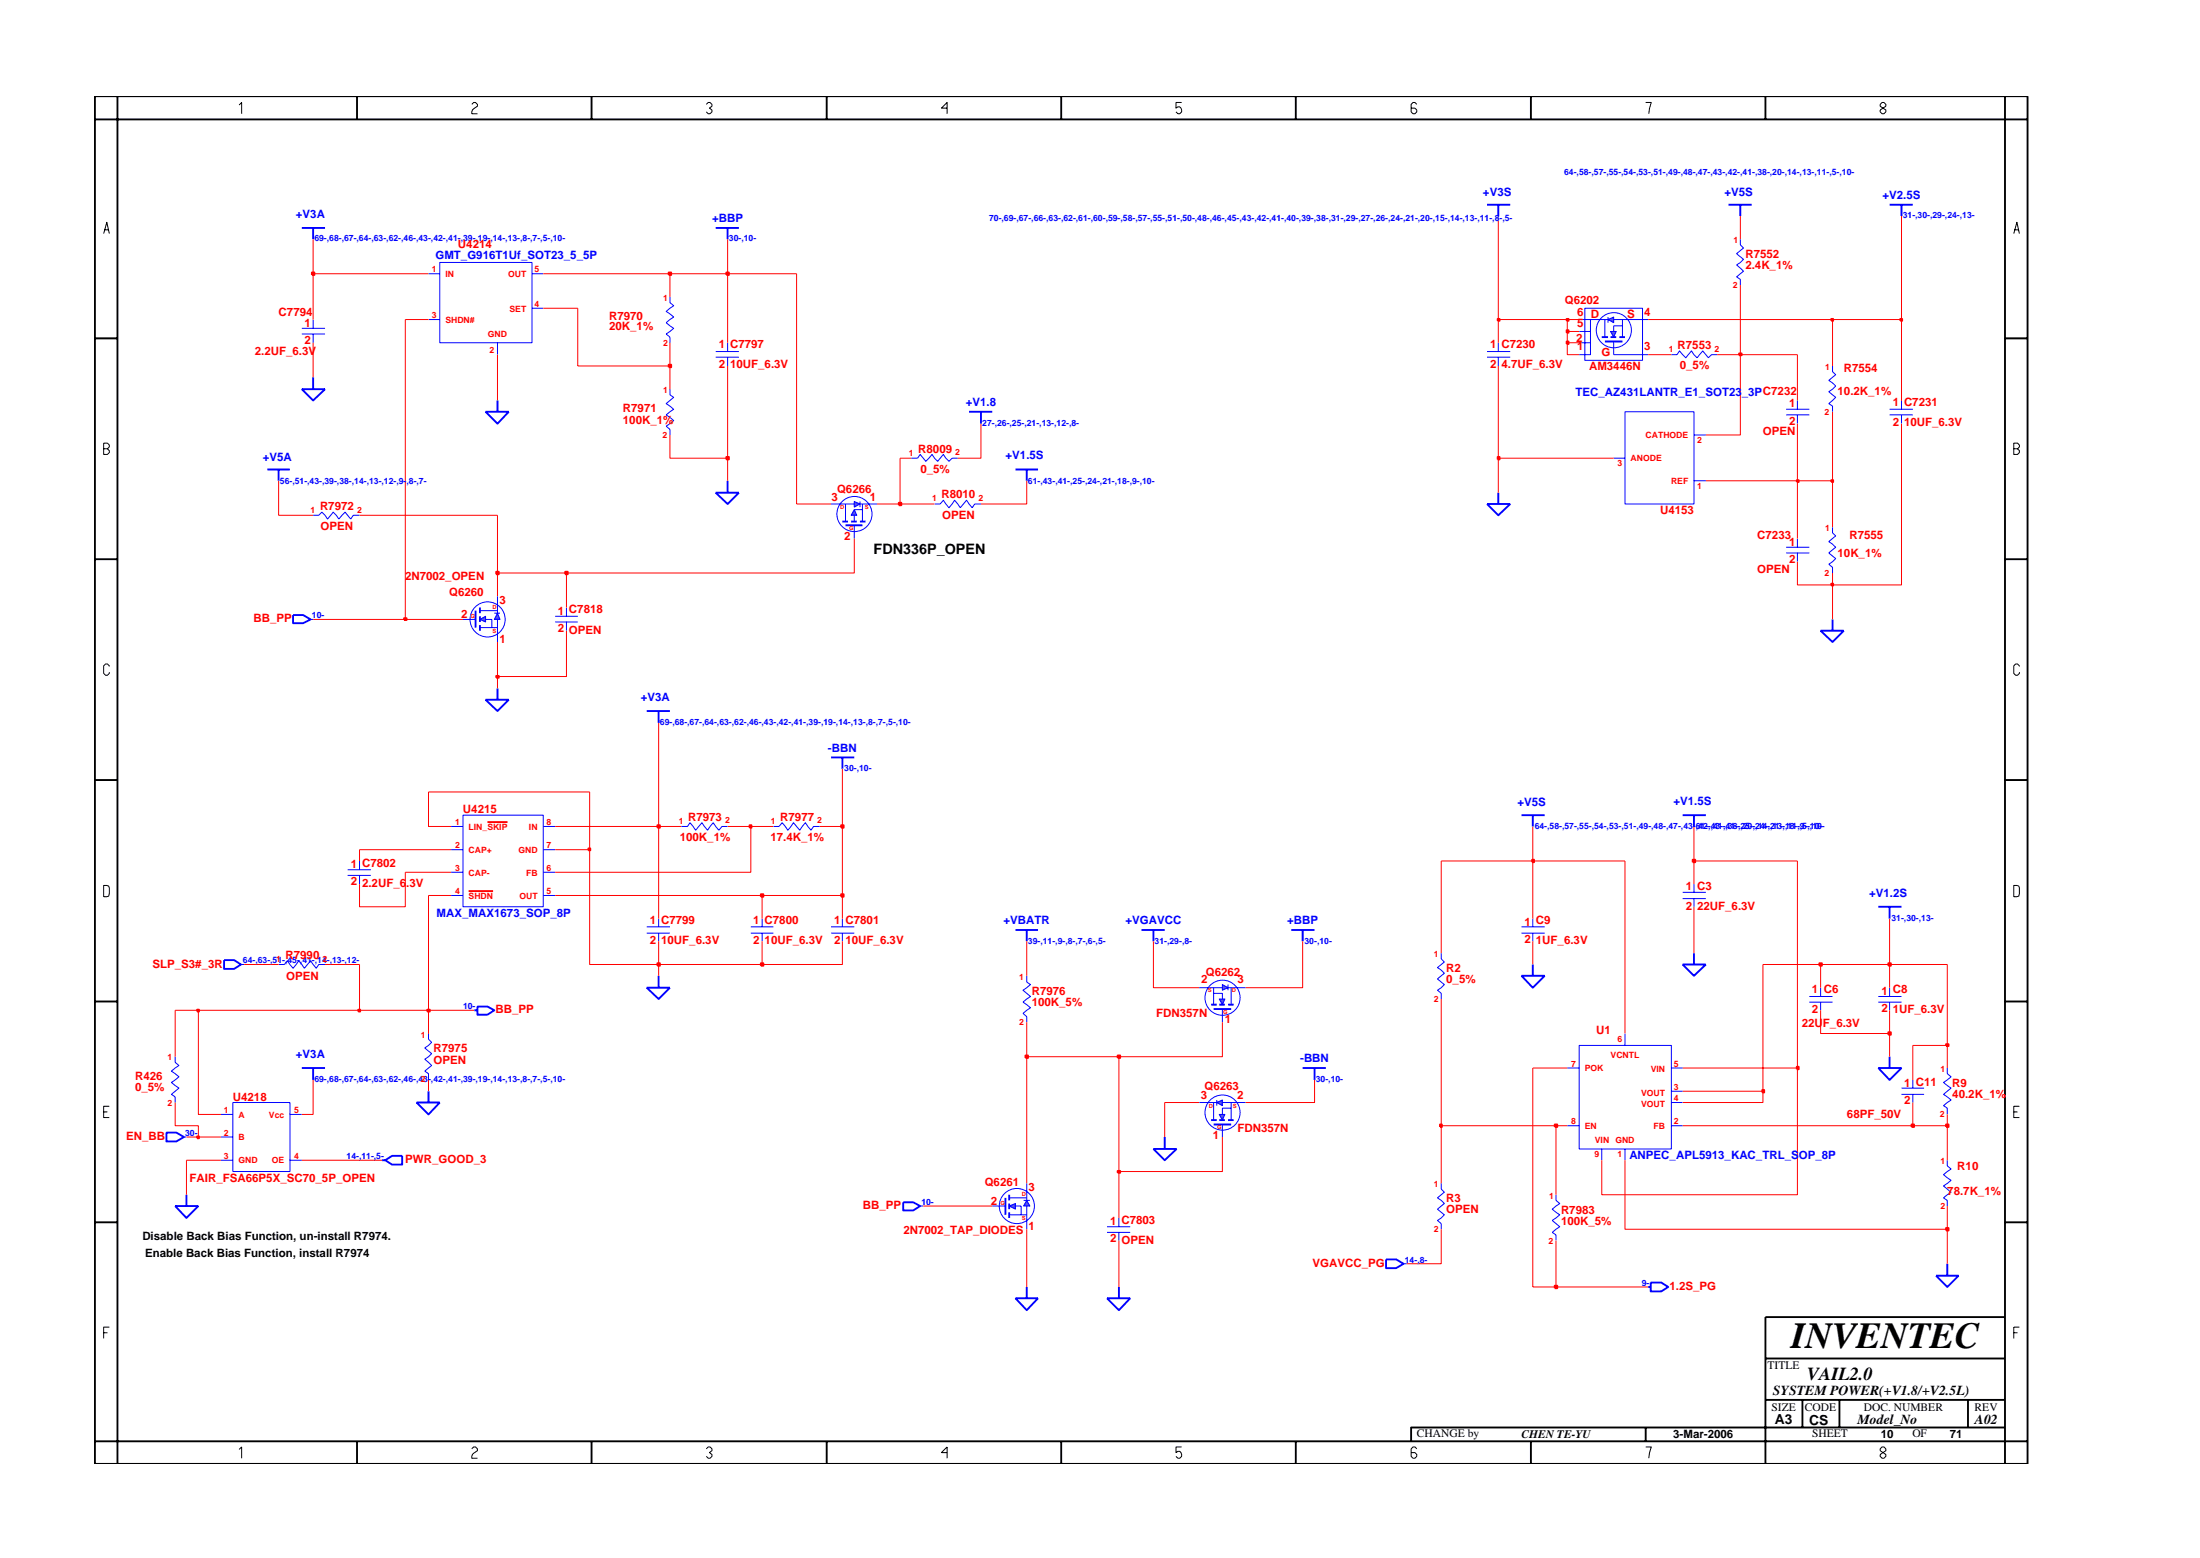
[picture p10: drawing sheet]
<svg xmlns="http://www.w3.org/2000/svg" width="297mm" height="210mm" viewBox="0 0 297 210" stroke-linecap="round" stroke-linejoin="round" font-family="sans-serif">
<path d="M114.2 70.9h2.2M200.8 68h3.1l-1.6 1.5zM202.3 66.5v1.5M112.2 102.2h3.1M113.7 102.2v1.5M87.3 133.3h3.2l-1.6 1.5zM88.9 131.7v1.6M253.6 144.1h3.1l-1.6 1.6zM255.1 142.6v1.5M187.1 170h1.4l1 .5-1 .6h-1.4z" fill="none" stroke="#00f" stroke-width=".25"/>
<g fill="none" stroke="#00f" stroke-width=".14">
<path d="M235 32.3v.7l.4 .5-.9 .7 .9 .8-.9 .8 .9 .8-.9 .8 .5 .3v.8M255.1 55.2h3.2M255.1 56h3.2M256.7 54v1.2M256.7 56v1.2M115.3 70.9v1.8M46.9 117.4h3.2M46.9 118.1h3.2M48.5 116.2v1.2M48.5 118.1v1.2M92 111.5h.8l.4-.5 .7 1 .9-1 .7 1 .8-1 .8 1 .4-.5h.7M104.4 111.5h.8l.4-.5 .8 1 .7-1 .9 1 .7-1 .8 1 .3-.5h.9"/>
<path d="M101.4 125.1h3M101.4 125.9h3M102.9 124v1.1M102.9 125.9v1.1M112.2 125.1h3.1M112.2 125.9h3.1M113.7 124v1.1M113.7 125.9v1.1M256.7 146.8h3.1M256.7 147.7h3.1M258.3 145.7v1.1M258.3 147.7v1.1"/>
<path d="M262.9 156.6v.7l.5 .5-1 .7 1 .8-1 .7 1 .9-1 .8 .5 .3v.8M149.5 165.6h3.1M149.5 166.3h3.1M151.1 164.4v1.2M151.1 166.3v1.1M189.5 170.5h.4"/>
</g>
<path d="M115.3 67.7l.8 .3-.8 .4z" fill="#3c3cc8"/>
<path d="M115.3 67.7l.8 .3-.8 .4zM116.1 67.7v.7" fill="none" stroke="#00f" stroke-width=".14"/>
<path d="M115.3 68.8l.4 .7h-.8z" fill="#3c3cc8"/>
<g fill="none" stroke="#00f" stroke-width=".14">
<path d="M40.8 44.3h3.1M40.8 45.1h3.1M42.3 43.1v1.2M42.3 45.1v1.2M90.5 40.1v.7l.5 .5-1.1 .7 1.1 .8-1.1 .7 1.1 .8-1.1 .8 .6 .4v.8M90.5 52.5v.8l.5 .3-1.1 .9 1.1 .7-1.1 .8 1.1 .8-1.1 .7 .6 .4v.8M96.6 47.4h3.2M96.6 48.2h3.2M98.2 46.3v1.1M98.2 48.2v1.2M217.9 46.1v1.8M219.4 55.6h9.3v12.4h-9.3z"/>
<path d="M228.7 58.7h1.6M247.4 49.4v.8l.4 .4-.9 .7 .9 .8-.9 .8 .9 .7-.9 .9 .5 .3v.8M112.2 68h3.1M114.2 68v2.4M115.3 68.8l.4 .7h-.8zM115.3 68.8h1.1M115.3 69.5v.9M116.1 68h2.3M116.4 68v2.4M123 61.8h.9l.3-.5 .8 1 .8-1 .8 1 .8-1 .7 1 .5-.5h.7M126.2 68h.7l.5-.5 .7 1 .8-1 .8 1 .8-1 .8 1 .3-.5h.8M217.9 61.8h1.5"/>
<path d="M228.7 64.9h1.6M247.4 71.1v.8l.4 .4-.9 .8 .9 .8-.9 .7 .9 .8-.9 .7 .5 .5v.7M41.9 83.6h.4M32.5 130.2h.5M37.6 130.2h.8l.4-.5 .8 1 .7-1 .8 1 .8-1 .8 1 .3-.5h.9M87.3 125.1h3.2M87.3 125.9h3.2M88.9 124v1.1M88.9 125.9v1.1M194.6 128.6v.8l.4 .4-.9 .8 .9 .7-.9 .8 .9 .8-.9 .7 .5 .5v.7M205.4 125.1h3.2M205.4 125.9h3.2"/>
<path d="M207 124v1.1M207 125.9v1.1M219.4 139.5v1.6M244.3 134.5h3.1M244.3 135.2h3.1M245.8 133.3v1.2M245.8 135.2v1.1M24.8 153.4h.4M29.8 153.4h1.6M29.8 150.4h1.6M29.8 156.6h1.6M31.4 148.8h7.7v9.3h-7.7z"/>
<path d="M39.1 150.4h1.7M39.1 156.6h1.7M211.6 144.1h1.6M211.6 151.9h1.6M213.2 141.1h12.5v14h-12.5zM216.3 155.1v1.5M219.4 155.1v1.5M225.7 144.1h1.5M225.7 147.3h1.5M225.7 148.8h1.5M225.7 151.9h1.5M262.9 144.1v.8l.5 .4-1 .8 1 .7-1 .9 1 .7-1 .8 .5 .3v.9"/>
<path d="M124.2 162.8h.5M210.1 161.2v.8l.5 .4-1 .8 1 .7-1 .8 1 .9-1 .7 .5 .4v.7"/>
<circle cx="115.4" cy="69.4" r="2.37"/>
</g>
<g fill="none" stroke="#00f" stroke-width=".25">
<path d="M96.6 30.8h3.2M98.2 30.8v1.5M233.4 27.6h3.1M235 27.6v1.6M255.1 27.6h3.2M256.7 27.6v1.6M40.8 52.5h3.1l-1.6 1.5zM42.3 50.9v1.6M65.6 55.6h3.1l-1.5 1.6zM67.2 54v1.6M130.8 55.6h3.2M132.4 55.6v1.6"/>
<path d="M216.7 46.1h2.4M96.6 66.5h3.2l-1.6 1.5zM98.2 64.9v1.6M113.7 70.4h.8M114.9 70.4h.8M116.1 70.4h.8M137.1 63.4h3.1M138.6 63.4v1.5M39.6 83h1.3l1 .6-1 .5h-1.3zM87.3 96h3.2M88.9 96v1.6M245.8 85.1h3.1l-1.5 1.5z"/>
<path d="M247.4 83.6v1.5M227.2 110h3.1M228.7 110v1.5M30.3 129.6h1.3l.9 .6-.9 .6h-1.3zM64 136.3h.5M64.5 135.8h1.3l.9 .5-.9 .6h-1.3zM137.1 125.5h3.1M138.6 125.5v1.5M154.1 125.5h3.2M155.7 125.5v1.5M174.4 125.5h3.1M175.9 125.5v1.5"/>
<path d="M205.4 131.7h3.2l-1.6 1.6zM207 130.2v1.5M227.2 130.2h3.1l-1.6 1.5zM228.7 128.6v1.6M253.6 122.4h3.1M255.1 122.4v1.6M22.5 152.9h1.3l1 .5-1 .6h-1.3zM56.2 148.8h3.2l-1.5 1.6zM57.9 147.3v1.5M121.9 162.2h1.4l.9 .6-.9 .6h-1.4zM149.5 175.2h3.1l-1.5 1.6zM151.1 173.7v1.5"/>
<path d="M261.4 172.2h3l-1.5 1.5zM262.9 170.5v1.7"/>
</g>
<path d="M217.1 43.1l.8-.3v.7z" fill="#3c3cc8"/>
<path d="M217.1 43.1l.8-.3v.7zM217.1 42.8v.7" fill="none" stroke="#00f" stroke-width=".14"/>
<path d="M217.5 44.7h.7l-.3 .8z" fill="#3c3cc8"/>
<g fill="none" stroke="#00f" stroke-width=".14">
<path d="M213.2 43.1h3.9M213.2 46.3h1.5M213.2 44.7h1.5M214 41.6h7.8v7h-7.8zM214.7 43.1v4.8h-1.5M216.7 43.1v2.4M217.5 44.7h.7l-.3 .8zM217.9 43.1h4.6M217.9 47.9h4.6M219.1 43.1v2.4M219.1 44h-1.2v.7M241.2 73.9h3.1"/>
<path d="M241.2 74.6h3.1M242.7 72.7v1.2M242.7 74.6v1.2M165 136.2v1.8"/>
<circle cx="217.9" cy="44.6" r="2.37"/>
</g>
<path d="M200.8 27.6h3.1M202.3 27.6v1.6M216.3 45.5h.8M217.5 45.5h.7M218.6 45.5h.8M163.9 136.2h2.3" fill="none" stroke="#00f" stroke-width=".25"/>
<path d="M165 132.9l.8 .4-.8 .3z" fill="#3c3cc8"/>
<path d="M165 132.9l.8 .4-.8 .3zM165.8 132.9v.7" fill="none" stroke="#00f" stroke-width=".14"/>
<path d="M164.6 134.8h.8l-.4 .8z" fill="#3c3cc8"/>
<g fill="none" stroke="#00f" stroke-width=".14">
<path d="M57.9 36.9h1.5M59.4 35.4h12.4v10.9h-12.4zM71.8 36.9h1.5M57.9 43.1h1.5M67.2 46.3v1.6M71.8 41.6h1.5M200.8 47.4h3.1M200.8 48.2h3.1M202.3 46.3v1.1M202.3 48.2v1.2M75 83.2h3M75 83.9h3"/>
<path d="M76.5 82v1.2M76.5 83.9v1.2M60.9 111.5h1.6M60.9 114.7h1.6M60.9 117.7h1.6M62.5 110h10.8v12.4h-10.8zM73.3 111.5h1.7M73.3 114.7h1.7M73.3 117.7h1.7M228.7 119.3v1.1M57.9 139.5v.7l.4 .5-1 .7 1 .8-1 .7 1 .9-1 .8 .6 .3v.8M60.9 120.8h1.6"/>
<path d="M73.3 120.8h1.7M138.6 131.7v.8l.5 .4-1 .7 1 .9-1 .7 1 .8-1 .8 .5 .4v.8M161.9 133.3h3.1M163.9 133.3v2.3M163.9 134.1h1.1v.7M164.6 134.8h.8l-.4 .8zM165.8 133.3h2.4M166.2 133.3v2.3M227.2 120.4h3.1M227.2 121.3h3.1M228.7 121.3v1.1M194.6 159.7v.8l.4 .4-.9 .8 .9 .7-.9 .8 .9 .7-.9 .8 .5 .4v.8"/>
<path d="M134 162.8h1.7"/>
<circle cx="165.1" cy="134.6" r="2.37"/>
</g>
<g fill="none" stroke="#00f" stroke-width=".25">
<path d="M65.6 94.4h3.1l-1.5 1.6zM67.2 92.9v1.5M205.4 110h3.2M207 110v1.5M163.5 135.6h.8M164.6 135.6h.8M165.8 135.6h.8M51.6 156.6h.4M52 156.6l.9-.6h1.4v1.2h-1.4zM155.7 155.1h3.2l-1.6 1.5zM157.3 153.4v1.7M175.9 144.1h3.1"/>
<path d="M177.5 144.1v1.6M135.7 161.7v2.2M137.1 175.2h3.1l-1.6 1.6zM138.6 173.7v1.5M222.5 173.7h.4M222.9 173.1h1.4l.9 .6-.9 .6h-1.4z"/>
</g>
<path d="M65.8 110.9h2.7M63.3 120.3h3.3" fill="none" stroke="#f00" stroke-width=".25"/>
<path d="M138.6 162l.5 .8h-.9z" fill="#3c3cc8"/>
<path d="M138.2 162h.9M138.6 162l.5 .8h-.9z" fill="none" stroke="#00f" stroke-width=".14"/>
<path d="M136.3 162.8l.8-.4v.8z" fill="#3c3cc8"/>
<g fill="none" stroke="#00f" stroke-width=".14">
<path d="M253.6 134.5h3.1M253.6 135.2h3.1M255.1 133.3v1.2M255.1 135.2v1.1M138.6 159.7v2.3M165 151.8v1.6M136.3 162.8l.8-.4v.8zM136.3 163.9h2.3M136.3 161.7h2.3M137.1 162.8h.8v1.1M138.6 162.8v3.1"/>
<circle cx="137.3" cy="162.8" r="2.37"/>
</g>
<path d="M36.1 63.4h3M37.6 63.4v1.5M40.8 144.1h3.1M42.3 144.1v1.6M163.9 151.8h2.3M136.3 161.2v.8M136.3 162.4v.8M136.3 163.6v.8" fill="none" stroke="#00f" stroke-width=".25"/>
<path d="M164.3 148.8l.7-.4v.8z" fill="#3c3cc8"/>
<path d="M164.3 148.8l.7-.4v.8zM164.3 148.4v.8" fill="none" stroke="#00f" stroke-width=".14"/>
<path d="M164.6 150.4h.8l-.4 .8z" fill="#3c3cc8"/>
<g fill="none" stroke="#00f" stroke-width=".14">
<path d="M225.7 47.9h.7l.4-.5 .8 .9 .8-.9 .7 .9 .8-.9 .8 .9 .4-.4h.7M42.3 69.5h.7l.5-.4 .7 .9 .8-.9 .7 .9 .9-.9 .8 .9 .3-.5h.8M62.5 83.6h1.7M23.7 142.6v.8l.5 .4-1.1 .8 1.1 .7-1.1 .8 1.1 .7-1.1 .9 .6 .3v.8M161.9 148.8h2.4M163.9 148.8v2.4M164.6 150.4h.8l-.4 .8zM165 148.8h3.2M166.2 148.8v2.4M166.2 149.5h-1.2v.9"/>
<circle cx="165.1" cy="150.1" r="2.37"/>
</g>
<path d="M64.2 82.4v2.3M163.5 151.2h.8M164.6 151.2h.8M165.8 151.2h.8M23.7 162.8h3.1l-1.6 1.6zM25.2 161.2v1.6" fill="none" stroke="#00f" stroke-width=".25"/>
<path d="M67.2 82.7l.3 .9h-.8z" fill="#3c3cc8"/>
<path d="M66.7 82.7h.8M67.2 82.7l.3 .9h-.8z" fill="none" stroke="#00f" stroke-width=".14"/>
<path d="M64.8 83.6l.8-.4v.7z" fill="#3c3cc8"/>
<g fill="none" stroke="#00f" stroke-width=".14">
<path d="M241.2 55.2h3.1M241.2 56h3.1M242.7 54v1.2M242.7 56v1.2M64.8 83.6l.8-.4v.7zM64.8 84.7h2.4M64.8 82.4h2.4M65.6 83.6h.8v1.1M67.2 80.5v2.2M67.2 83.6v3"/>
<circle cx="65.8" cy="83.6" r="2.37"/>
</g>
<path d="M40.8 30.8h3.1M42.3 30.8v1.5M64.8 82v.7M64.8 83.2v.7M64.8 84.4v.7" fill="none" stroke="#00f" stroke-width=".25"/>
<path d="M207 144.1v29.6h3.1M138.6 165.9v7.8M151.1 167.4v6.3" fill="none" stroke="#f00" stroke-width=".14"/>
<path d="M209.9 173.5h.4v.3h-.4z" fill="#8e2323"/>
<path d="M209.9 173.5h.4v.3h-.4z" fill="none" stroke="#f00" stroke-width=".25"/>
<path d="M219.4 156.6v9.3h43.5v4.6M194.6 165.9v4.6h-4.7M210.1 167.4v6.3h12.4" fill="none" stroke="#f00" stroke-width=".14"/>
<path d="M262.7 165.7h.4v.4h-.4z" fill="#8e2323"/>
<path d="M262.7 165.7h.4v.4h-.4z" fill="none" stroke="#f00" stroke-width=".25"/>
<path d="M25.2 156.6v4.6M138.6 142.6v17.1M151.1 158.1v6.3M194.6 151.9v7.8M210.1 151.9v9.3M242.7 144.1v17.1h-26.4v-4.6M124.7 162.8h9.3M262.9 162.8v3.1" fill="none" stroke="#f00" stroke-width=".14"/>
<path d="M150.9 158h.3v.3h-.3z" fill="#8e2323"/>
<path d="M150.9 158h.3v.3h-.3z" fill="none" stroke="#f00" stroke-width=".25"/>
<path d="M25.2 156.6h4.6M25.2 153.4h1.6M40.8 156.6h10.8M151.1 142.6v15.5h13.9v-4.7M262.9 151.9v4.7" fill="none" stroke="#f00" stroke-width=".14"/>
<path d="M26.6 153.4h.3v.2h-.3z" fill="#8e2323"/>
<path d="M26.6 153.4h.3v.2h-.3z" fill="none" stroke="#f00" stroke-width=".25"/>
<path d="M23.7 148.8v3.1h3.1v1.5h3M157.3 148.8v4.6" fill="none" stroke="#f00" stroke-width=".14"/>
<path d="M194.4 151.8h.3v.3h-.3z" fill="#8e2323"/>
<path d="M194.4 151.8h.3v.3h-.3z" fill="none" stroke="#f00" stroke-width=".25"/>
<path d="M194.6 134.8v17.1h15.5" fill="none" stroke="#f00" stroke-width=".14"/>
<path d="M209.9 151.8h.4v.3h-.4z" fill="#8e2323"/>
<path d="M209.9 151.8h.4v.3h-.4z" fill="none" stroke="#f00" stroke-width=".25"/>
<path d="M210.1 151.9h1.5M227.2 151.9h31.1" fill="none" stroke="#f00" stroke-width=".14"/>
<path d="M258.1 151.8h.3v.3h-.3z" fill="#8e2323"/>
<path d="M258.1 151.8h.3v.3h-.3z" fill="none" stroke="#f00" stroke-width=".25"/>
<path d="M258.3 148.8v3.1h4.6" fill="none" stroke="#f00" stroke-width=".14"/>
<path d="M262.7 151.8h.4v.3h-.4z" fill="#8e2323"/>
<path d="M262.7 151.8h.4v.3h-.4z" fill="none" stroke="#f00" stroke-width=".25"/>
<path d="M26.8 136.3v14.1h3M42.3 145.7v4.7h-1.5M57.9 145.7v1.6M157.3 148.8h4.6M177.5 145.7v3.1h-9.3M227.2 147.3h10.8v1.5h-10.8M262.9 150.4v1.5" fill="none" stroke="#f00" stroke-width=".14"/>
<path d="M237.9 147.1h.3v.3h-.3z" fill="#8e2323"/>
<path d="M237.9 147.1h.3v.3h-.3z" fill="none" stroke="#f00" stroke-width=".25"/>
<path d="M238 130.2v17.1M207 144.1h4.6M227.2 144.1h15.5M258.3 141.1v4.6" fill="none" stroke="#f00" stroke-width=".14"/>
<path d="M242.6 144h.3v.3h-.3z" fill="#8e2323"/>
<path d="M242.6 144h.3v.3h-.3z" fill="none" stroke="#f00" stroke-width=".25"/>
<path d="M242.7 116.2v27.9M23.7 136.3v6.3M262.9 141.1v3" fill="none" stroke="#f00" stroke-width=".14"/>
<path d="M138.5 142.4h.3v.4h-.3z" fill="#8e2323"/>
<path d="M138.5 142.4h.3v.4h-.3z" fill="none" stroke="#f00" stroke-width=".25"/>
<path d="M138.6 138v4.6h12.5" fill="none" stroke="#f00" stroke-width=".14"/>
<path d="M150.9 142.4h.3v.4h-.3z" fill="#8e2323"/>
<path d="M150.9 142.4h.3v.4h-.3z" fill="none" stroke="#f00" stroke-width=".25"/>
<path d="M165 138v4.6h-13.9M255.1 139.5v3.1M258.3 141.1h4.6" fill="none" stroke="#f00" stroke-width=".14"/>
<path d="M262.7 140.9h.4v.3h-.4z" fill="#8e2323"/>
<path d="M262.7 140.9h.4v.3h-.4z" fill="none" stroke="#f00" stroke-width=".25"/>
<path d="M219.4 116.2v23.3M57.9 136.3v3.2M245.8 136.3v3.2h9.3M262.9 130.2v10.9" fill="none" stroke="#f00" stroke-width=".14"/>
<path d="M255 139.3h.3v.3h-.3z" fill="#8e2323"/>
<path d="M255 139.3h.3v.3h-.3z" fill="none" stroke="#f00" stroke-width=".25"/>
<path d="M23.7 136.3h3.1M255.1 136.3v3.2" fill="none" stroke="#f00" stroke-width=".14"/>
<path d="M26.6 136.3h.3v.2h-.3z" fill="#8e2323"/>
<path d="M26.6 136.3h.3v.2h-.3z" fill="none" stroke="#f00" stroke-width=".25"/>
<path d="M26.8 136.3h21.7" fill="none" stroke="#f00" stroke-width=".14"/>
<path d="M48.4 136.3h.2v.2h-.2z" fill="#8e2323"/>
<path d="M48.4 136.3h.2v.2h-.2z" fill="none" stroke="#f00" stroke-width=".25"/>
<path d="M48.5 130.2v6.1h9.4" fill="none" stroke="#f00" stroke-width=".14"/>
<path d="M57.7 136.3h.3v.2h-.3z" fill="#8e2323"/>
<path d="M57.7 136.3h.3v.2h-.3z" fill="none" stroke="#f00" stroke-width=".25"/>
<path d="M79.6 114.7v15.5h9.3v1.5M33 130.2h4.6M43.9 130.2h4.6M57.9 120.8v15.5h6.1M138.6 127v4.7M155.7 127v6.3h6.2M175.9 127v6.3h-7.7M245.8 130.2v3.1M255.1 130.2v3.1" fill="none" stroke="#f00" stroke-width=".14"/>
<path d="M88.8 130h.3v.3h-.3z" fill="#8e2323"/>
<path d="M88.8 130h.3v.3h-.3z" fill="none" stroke="#f00" stroke-width=".25"/>
<path d="M88.9 127v3.2h14" fill="none" stroke="#f00" stroke-width=".14"/>
<path d="M102.7 130h.4v.3h-.4z" fill="#8e2323"/>
<path d="M102.7 130h.4v.3h-.4z" fill="none" stroke="#f00" stroke-width=".25"/>
<path d="M102.9 127v3.2h10.8v-3.2M207 127v3.2M238 130.2h7.8" fill="none" stroke="#f00" stroke-width=".14"/>
<path d="M245.6 130h.4v.3h-.4z" fill="#8e2323"/>
<path d="M245.6 130h.4v.3h-.4z" fill="none" stroke="#f00" stroke-width=".25"/>
<path d="M245.8 130.2h9.3" fill="none" stroke="#f00" stroke-width=".14"/>
<path d="M255 130h.3v.3h-.3z" fill="#8e2323"/>
<path d="M255 130h.3v.3h-.3z" fill="none" stroke="#f00" stroke-width=".25"/>
<path d="M54.7 117.7v4.7h-6.2v-3.1M88.9 111.5v12.5M194.6 116.2v12.4M207 116.2v7.8M57.9 120.8h3M75 120.8h27.9v3.2M113.7 120.8v3.2M228.7 122.4v6.2M255.1 124v6.2h7.8" fill="none" stroke="#f00" stroke-width=".14"/>
<path d="M102.7 120.7h.4v.3h-.4z" fill="#8e2323"/>
<path d="M102.7 120.7h.4v.3h-.4z" fill="none" stroke="#f00" stroke-width=".25"/>
<path d="M102.9 120.8h10.8" fill="none" stroke="#f00" stroke-width=".14"/>
<path d="M113.6 120.7h.3v.3h-.3z" fill="#8e2323"/>
<path d="M113.6 120.7h.3v.3h-.3z" fill="none" stroke="#f00" stroke-width=".25"/>
<path d="M48.5 114.7v1.5M54.7 117.7h6.2M101.4 111.5v6.2h-26.4M113.7 111.5v9.3M194.6 116.2h12.4M228.7 116.2v3.1" fill="none" stroke="#f00" stroke-width=".14"/>
<path d="M206.9 116h.2v.4h-.2z" fill="#8e2323"/>
<path d="M206.9 116h.2v.4h-.2z" fill="none" stroke="#f00" stroke-width=".25"/>
<path d="M207 111.5v4.7h12.4" fill="none" stroke="#f00" stroke-width=".14"/>
<path d="M228.5 116h.4v.4h-.4z" fill="#8e2323"/>
<path d="M228.5 116h.4v.4h-.4z" fill="none" stroke="#f00" stroke-width=".25"/>
<path d="M48.5 114.7h12.4M75 114.7h4.6M228.7 111.5v4.7h14" fill="none" stroke="#f00" stroke-width=".14"/>
<path d="M79.4 114.5h.3v.3h-.3z" fill="#8e2323"/>
<path d="M79.4 114.5h.3v.3h-.3z" fill="none" stroke="#f00" stroke-width=".25"/>
<path d="M57.9 106.9v4.6h3M75 111.5h13.9M79.6 106.9v7.8" fill="none" stroke="#f00" stroke-width=".14"/>
<path d="M88.8 111.4h.3v.3h-.3z" fill="#8e2323"/>
<path d="M88.8 111.4h.3v.3h-.3z" fill="none" stroke="#f00" stroke-width=".25"/>
<path d="M88.9 97.6v13.9h3.1M98.2 111.5h3.2" fill="none" stroke="#f00" stroke-width=".14"/>
<path d="M101.2 111.4h.3v.3h-.3z" fill="#8e2323"/>
<path d="M101.2 111.4h.3v.3h-.3z" fill="none" stroke="#f00" stroke-width=".25"/>
<path d="M101.4 111.5h3M110.7 111.5h3" fill="none" stroke="#f00" stroke-width=".14"/>
<path d="M113.6 111.4h.3v.3h-.3z" fill="#8e2323"/>
<path d="M113.6 111.4h.3v.3h-.3z" fill="none" stroke="#f00" stroke-width=".25"/>
<path d="M67.2 91.3v1.6M57.9 106.9h21.7M113.7 103.7v7.8" fill="none" stroke="#f00" stroke-width=".14"/>
<path d="M67 91.2h.3v.3h-.3z" fill="#8e2323"/>
<path d="M67 91.2h.3v.3h-.3z" fill="none" stroke="#f00" stroke-width=".25"/>
<path d="M42.3 83.6h12.4M76.5 85.1v6.2h-9.3v-4.7" fill="none" stroke="#f00" stroke-width=".14"/>
<path d="M54.6 83.4h.3v.3h-.3z" fill="#8e2323"/>
<path d="M54.6 83.4h.3v.3h-.3z" fill="none" stroke="#f00" stroke-width=".25"/>
<path d="M54.7 43.1v40.5h7.8M67.2 77.3v3.2M76.5 77.3v4.7M242.7 75.8v3.1h4.7v4.7" fill="none" stroke="#f00" stroke-width=".14"/>
<path d="M247.3 78.8h.2v.2h-.2z" fill="#8e2323"/>
<path d="M247.3 78.8h.2v.2h-.2z" fill="none" stroke="#f00" stroke-width=".25"/>
<path d="M256.7 57.2v21.7h-9.3v-1.6" fill="none" stroke="#f00" stroke-width=".14"/>
<path d="M67 77.2h.3v.3h-.3z" fill="#8e2323"/>
<path d="M67 77.2h.3v.3h-.3z" fill="none" stroke="#f00" stroke-width=".25"/>
<path d="M67.2 69.5v7.8h9.3" fill="none" stroke="#f00" stroke-width=".14"/>
<path d="M76.3 77.2h.4v.3h-.4z" fill="#8e2323"/>
<path d="M76.3 77.2h.4v.3h-.4z" fill="none" stroke="#f00" stroke-width=".25"/>
<path d="M107.6 36.9v31.1h4.6M37.6 64.9v4.6h4.7M48.5 69.5h18.7M115.3 72.7v4.6h-38.8M118.4 68h3.1M242.7 64.9v7.8M247.4 64.9v6.2" fill="none" stroke="#f00" stroke-width=".14"/>
<path d="M121.4 67.8h.3v.4h-.3z" fill="#8e2323"/>
<path d="M121.4 67.8h.3v.4h-.3z" fill="none" stroke="#f00" stroke-width=".25"/>
<path d="M98.2 61.8v3.1M121.5 61.8v6.2h4.7M138.6 64.9v3.1h-6.2M202.3 61.8v4.7M230.3 64.9h12.4" fill="none" stroke="#f00" stroke-width=".14"/>
<path d="M242.6 64.8h.3v.3h-.3z" fill="#8e2323"/>
<path d="M242.6 64.8h.3v.3h-.3z" fill="none" stroke="#f00" stroke-width=".25"/>
<path d="M242.7 57.2v7.7h4.7" fill="none" stroke="#f00" stroke-width=".14"/>
<path d="M247.3 64.8h.2v.3h-.2z" fill="#8e2323"/>
<path d="M247.3 64.8h.2v.3h-.2z" fill="none" stroke="#f00" stroke-width=".25"/>
<path d="M90.5 58.7v3.1h7.7M247.4 55.6v9.3" fill="none" stroke="#f00" stroke-width=".14"/>
<path d="M98.1 61.7h.3v.3h-.3z" fill="#8e2323"/>
<path d="M98.1 61.7h.3v.3h-.3z" fill="none" stroke="#f00" stroke-width=".25"/>
<path d="M98.2 49.4v12.4M132.4 57.2v4.6h-3.1M121.5 61.8h1.5" fill="none" stroke="#f00" stroke-width=".14"/>
<path d="M202.2 61.7h.3v.3h-.3z" fill="#8e2323"/>
<path d="M202.2 61.7h.3v.3h-.3z" fill="none" stroke="#f00" stroke-width=".25"/>
<path d="M42.3 46.3v4.6M67.2 47.9v6.1M78 41.6v7.8h12.5v3.1M202.3 49.4v12.4h15.6M235 47.9v10.8h-4.7M242.7 47.9v6.1M256.7 43.1v10.9" fill="none" stroke="#f00" stroke-width=".14"/>
<path d="M90.3 49.2h.3v.4h-.3z" fill="#8e2323"/>
<path d="M90.3 49.2h.3v.4h-.3z" fill="none" stroke="#f00" stroke-width=".25"/>
<path d="M90.5 46.3v3.1M211.6 46.3v1.6h1.6M222.5 47.9h3.2M231.8 47.9h3.2M247.4 43.1v6.3" fill="none" stroke="#f00" stroke-width=".14"/>
<path d="M234.8 47.7h.3v.2h-.3z" fill="#8e2323"/>
<path d="M234.8 47.7h.3v.2h-.3z" fill="none" stroke="#f00" stroke-width=".25"/>
<path d="M98.2 36.9v9.4M235 38.5v9.4h7.7M202.3 43.1v3.2" fill="none" stroke="#f00" stroke-width=".14"/>
<path d="M211.5 46.1h.3v.3h-.3z" fill="#8e2323"/>
<path d="M211.5 46.1h.3v.3h-.3z" fill="none" stroke="#f00" stroke-width=".25"/>
<path d="M211.6 44.7v1.6h1.6" fill="none" stroke="#f00" stroke-width=".14"/>
<path d="M211.5 44.6h.3v.3h-.3z" fill="#8e2323"/>
<path d="M211.5 44.6h.3v.3h-.3z" fill="none" stroke="#f00" stroke-width=".25"/>
<path d="M42.3 36.9v6.2M54.7 43.1h3.2M211.6 43.1v1.6h1.6" fill="none" stroke="#f00" stroke-width=".14"/>
<path d="M202.2 43h.3v.3h-.3z" fill="#8e2323"/>
<path d="M202.2 43h.3v.3h-.3z" fill="none" stroke="#f00" stroke-width=".25"/>
<path d="M202.3 29.2v13.9h9.3" fill="none" stroke="#f00" stroke-width=".14"/>
<path d="M211.5 43h.3v.3h-.3z" fill="#8e2323"/>
<path d="M211.5 43h.3v.3h-.3z" fill="none" stroke="#f00" stroke-width=".25"/>
<path d="M211.6 43.1h1.6M222.5 43.1h24.9" fill="none" stroke="#f00" stroke-width=".14"/>
<path d="M247.3 43h.2v.3h-.2z" fill="#8e2323"/>
<path d="M247.3 43h.2v.3h-.2z" fill="none" stroke="#f00" stroke-width=".25"/>
<path d="M247.4 43.1h9.3" fill="none" stroke="#f00" stroke-width=".14"/>
<path d="M256.6 43h.2v.3h-.2z" fill="#8e2323"/>
<path d="M256.6 43h.2v.3h-.2z" fill="none" stroke="#f00" stroke-width=".25"/>
<path d="M90.5 36.9v3.2M256.7 29.2v13.9M73.3 41.6h4.7" fill="none" stroke="#f00" stroke-width=".14"/>
<path d="M42.1 36.8h.3v.3h-.3z" fill="#8e2323"/>
<path d="M42.1 36.8h.3v.3h-.3z" fill="none" stroke="#f00" stroke-width=".25"/>
<path d="M42.3 32.3v4.6h15.6M73.3 36.9h17.2" fill="none" stroke="#f00" stroke-width=".14"/>
<path d="M90.3 36.8h.3v.3h-.3z" fill="#8e2323"/>
<path d="M90.3 36.8h.3v.3h-.3z" fill="none" stroke="#f00" stroke-width=".25"/>
<path d="M90.5 36.9h7.7" fill="none" stroke="#f00" stroke-width=".14"/>
<path d="M98.1 36.8h.3v.3h-.3z" fill="#8e2323"/>
<path d="M98.1 36.8h.3v.3h-.3z" fill="none" stroke="#f00" stroke-width=".25"/>
<path d="M98.2 32.3v4.6h9.4M235 29.2v3.1" fill="none" stroke="#f00" stroke-width=".14"/>
<g fill="none" stroke="#000" stroke-width=".25">
<path d="M12.8 13h261v184.6h-261zM12.8 16.1h261M15.9 13v184.6M48.2 13v3.1M79.9 13v3.1M111.6 13v3.1M143.3 13v3.1M174.9 13v3.1M206.7 13v3.1M238.4 13v3.1M270.7 13v184.6M12.8 45.7h3.1"/>
<path d="M270.7 45.7h3.1M12.8 75.5h3.1M270.7 75.5h3.1M12.8 105.3h3.1M270.7 105.3h3.1M12.8 135.2h3.1M270.7 135.2h3.1M12.8 165h3.1M270.7 165h3.1M270.7 177.7h-32.3v19.9M12.8 194.5h261M48.2 194.5v3.1"/>
<path d="M79.9 194.5v3.1M111.6 194.5v3.1M143.3 194.5v3.1M174.9 194.5v3.1M206.7 194.5v3.1M222.2 192.6v1.9M238.4 183.3h32.3M238.4 188.9h32.3M243.4 188.9v3.7M248.4 188.9v3.7M265.7 188.9v3.7M270.7 192.6h-80.2v1.9"/>
</g>
<g fill="none" stroke="#000" stroke-width=".14">
<path d="M32.3 14.2l.3-.4v1.6M63.7 14.1l.3-.3h.2l.3 .3v.2l-.5 .4-.3 .4v.3h.8M95.4 14.1l.2-.3h.3l.2 .3v.2l-.3 .3 .3 .2v.3l-.2 .3h-.3l-.2-.3M127.9 14.6h-.8l.8-.8v1.6M159.5 13.8h-.7v.8l.2-.2a.5 .5 0 0 1 .5 .7l-.2 .3h-.3l-.2-.3M191.3 14.1l-.3-.3h-.2l-.3 .3v1l.3 .3h.2l.3-.3v-.3l-.3-.2h-.5M222.2 13.8h.8l-.4 1.6M253.9 14.1l.2-.3h.3l.2 .3v.2l-.7 .5v.3l.2 .3h.3l.2-.3v-.3l-.7-.5zM14 31.5l.4-1.5 .4 1.5M14.1 31h.6M271.9 31.5l.4-1.5 .4 1.5M272 31h.6"/>
<path d="M14 59.8h.5l.3 .3v.2l-.3 .3 .3 .2v.3l-.3 .2h-.5zM14 60.6h.5M271.9 60.6h.5l.3-.3v-.2l-.3-.3h-.5v1.5h.5l.3-.2v-.3l-.3-.2M14.8 89.9l-.3-.3h-.2l-.3 .3v1l.3 .2h.2l.3-.2v-.2M272.7 89.9l-.3-.3h-.3l-.2 .3v1l.2 .2h.3l.3-.2v-.2M14 119.5l.7 .1 .1 .2-.1 1.1-.7 .1zM271.9 119.5l.7 .1 .1 .2-.1 1.1-.7 .1zM14 150.1h.5M14.8 149.3h-.8v1.5h.8M271.9 150.1h.5M272.7 149.3h-.8v1.5h.8M14 179.9h.5"/>
<path d="M14.8 179.1h-.8v1.5M271.9 179.9h.5M272.7 179.1h-.8v1.5M32.3 195.6l.3-.3v1.5M63.7 195.5l.3-.2h.2l.3 .2v.3l-.7 .5-.1 .2v.3h.8M95.4 195.5l.2-.2h.3l.2 .2v.3l-.3 .2 .3 .3v.2l-.2 .3h-.3l-.2-.3M127.9 196h-.8l.8-.7v1.5M159.5 195.3h-.7v.7l.2-.1a.5 .5 0 0 1 .5 .6l-.2 .3h-.3l-.2-.3M191.3 195.5l-.3-.2h-.2l-.3 .2v1l.3 .3h.2l.3-.3v-.2l-.3-.3h-.5M222.2 195.3h.8l-.4 1.5M254.1 195.3l-.2 .2v.3l.7 .5v.2l-.2 .3h-.3l-.2-.3v-.2l.7-.5v-.3l-.2-.2z"/>
</g>
<text font-size="5" x="241.8" y="182">INVENTEC</text>
<text font-size="2.5" x="244" y="186.3">VAIL2.0</text>
<g font-size="1.9">
<text x="117.9" y="74.8">FDN336P_OPEN</text>
<text x="239.4" y="188.2">SYSTEM POWER(+V1.8/+V2.5L)</text>
<text x="239.6" y="192.2">A3</text>
<text x="244.3" y="192.3">CS</text>
<text x="250.8" y="192.2">Model_No</text>
<text x="266.6" y="192.2">A02</text>
</g>
<g font-size="1.6" fill="#00f">
<text x="40" y="29.4">+V3A</text>
<text x="96.1" y="30">+BBP</text>
<text x="200.2" y="26.4">+V3S</text>
<text x="232.8" y="26.4">+V5S</text>
<text x="254.2" y="26.9">+V2.5S</text>
<text x="58.8" y="35">GMT_G916T1Uf_SOT23_5_5P</text>
<text x="212.7" y="53.4">TEC_AZ431LANTR_E1_SOT23_3PC7232</text>
<text x="130.4" y="54.8">+V1.8</text>
<text x="35.5" y="62.2">+V5A</text>
<text x="135.8" y="62">+V1.5S</text>
<text x="86.5" y="94.6">+V3A</text>
<text x="111.8" y="101.5">-BBN</text>
<text x="204.9" y="108.8">+V5S</text>
<text x="225.9" y="108.6">+V1.5S</text>
<text x="59" y="123.7">MAX_MAX1673_SOP_8P</text>
<text x="135.5" y="124.7">+VBATR</text>
<text x="152" y="124.7">+VGAVCC</text>
<text x="173.8" y="124.7">+BBP</text>
<text x="252.4" y="121">+V1.2S</text>
<text x="40" y="142.8">+V3A</text>
<text x="175.5" y="143.4">-BBN</text>
<text x="220" y="156.4">ANPEC_APL5913_KAC_TRL_SOP_8P</text>
</g>
<g font-size="1.6" fill="#f00">
<text x="61.8" y="33.5">U4214</text>
<text x="235.7" y="34.8">R7552</text>
<text x="211.3" y="41">Q6202</text>
<text x="235.7" y="36.3">2.4K_1%</text>
<text x="34.4" y="47.9">2.2UF_6.3V</text>
<text x="37.6" y="42.7">C7794</text>
<text x="41.1" y="44.1">1</text>
<text x="41.1" y="46.4">2</text>
<text x="82.2" y="43.1">R7970</text>
<text x="82.2" y="44.6">20K_1%</text>
<text x="97.1" y="47">1 C7797</text>
<text x="201.2" y="47">1 C7230</text>
<text x="212.8" y="46.1">2</text>
<text x="212.9" y="42.6">6</text>
<text x="212.9" y="44.1">5</text>
<text x="212.9" y="47.2">1</text>
<text x="214.8" y="42.9">D</text>
<text x="219.7" y="42.9">S</text>
<text x="222" y="47.2">3</text>
<text x="222" y="42.6">4</text>
<text x="226.5" y="47.1">R7553</text>
<text x="97.1" y="49.7">2</text>
<text x="98.6" y="49.7">10UF_6.3V</text>
<text x="201.2" y="49.7">2</text>
<text x="202.7" y="49.7">4.7UF_6.3V</text>
<text x="214.5" y="50">AM3446N</text>
<text x="216.2" y="48">G</text>
<text x="226.8" y="49.8">0_5%</text>
<text x="248.1" y="53.4">10.2K_1%</text>
<text x="248.9" y="50.2">R7554</text>
<text x="84.1" y="57.2">100K_1%</text>
<text x="84.1" y="55.7">R7971</text>
<text x="238" y="58.7">OPEN</text>
<text x="241.6" y="55">1</text>
<text x="241.6" y="57.3">2</text>
<text x="255.6" y="54.8">1 C7231</text>
<text x="255.6" y="57.5">2</text>
<text x="257.1" y="57.5">10UF_6.3V</text>
<text x="124" y="61.1">R8009</text>
<text x="124.3" y="63.8">0_5%</text>
<text x="43.2" y="68.9">R7972</text>
<text x="43.3" y="71.6">OPEN</text>
<text x="112.3" y="67.6">3</text>
<text x="113" y="66.6">Q6266</text>
<text x="117.4" y="67.6">1</text>
<text x="127.1" y="67.3">R8010</text>
<text x="127.2" y="70">OPEN</text>
<text x="224.1" y="69.3">U4153</text>
<text x="114" y="72.8">2</text>
<text x="237.3" y="72.7">C7233</text>
<text x="237.3" y="77.3">OPEN</text>
<text x="241.6" y="73.7">1</text>
<text x="241.6" y="76">2</text>
<text x="248.1" y="75.1">10K_1%</text>
<text x="249.7" y="72.7">R7555</text>
<text x="34.2" y="83.9">BB_PP</text>
<text x="54.7" y="78.3">2N7002_OPEN</text>
<text x="60.6" y="80.4">Q6260</text>
<text x="62.3" y="83.3">2</text>
<text x="67.4" y="81.6">3</text>
<text x="75.3" y="83">1 C7818</text>
<text x="67.4" y="86.7">1</text>
<text x="75.3" y="85.3">2</text>
<text x="76.8" y="85.5">OPEN</text>
<text x="62.5" y="109.8">U4215</text>
<text x="91.8" y="113.5">100K_1%</text>
<text x="92.9" y="110.8">R7973</text>
<text x="104" y="113.5">17.4K_1%</text>
<text x="105.4" y="110.8">R7977</text>
<text x="47.4" y="119.5">2</text>
<text x="47.4" y="117.1">1 C7802</text>
<text x="48.9" y="119.7">2.2UF_6.3V</text>
<text x="87.7" y="124.7">1 C7799</text>
<text x="101.7" y="124.7">1 C7800</text>
<text x="112.6" y="124.7">1 C7801</text>
<text x="205.9" y="124.9">1 C9</text>
<text x="227.6" y="120.1">1 C3</text>
<text x="227.6" y="122.8">2</text>
<text x="229.1" y="122.8">22UF_6.3V</text>
<text x="20.6" y="130.6">SLP_S3#_3R</text>
<text x="38.5" y="129.4">R7990</text>
<text x="87.7" y="127.5">2</text>
<text x="89.3" y="127.5">10UF_6.3V</text>
<text x="101.7" y="127.5">2</text>
<text x="103.2" y="127.5">10UF_6.3V</text>
<text x="112.6" y="127.5">2</text>
<text x="114.2" y="127.5">10UF_6.3V</text>
<text x="162.8" y="131.7">Q6262</text>
<text x="195.3" y="131.2">R2</text>
<text x="205.9" y="127.3">2</text>
<text x="207.4" y="127.5">1UF_6.3V</text>
<text x="38.6" y="132.2">OPEN</text>
<text x="66.9" y="136.8">BB_PP</text>
<text x="139.3" y="134.2">R7976</text>
<text x="139.3" y="135.7">100K_5%</text>
<text x="156.1" y="137.3">FDN357N</text>
<text x="162.2" y="132.7">2</text>
<text x="167.1" y="132.7">3</text>
<text x="195.3" y="132.6">0_5%</text>
<text x="244.6" y="134.1">1 C6</text>
<text x="244.6" y="136.8">2</text>
<text x="254" y="134.2">1 C8</text>
<text x="254" y="136.6">2</text>
<text x="255.6" y="136.8">1UF_6.3V</text>
<text x="58.5" y="142">R7975</text>
<text x="58.5" y="143.5">OPEN</text>
<text x="165.4" y="138.1">1</text>
<text x="215.5" y="139.5">U1</text>
<text x="243.3" y="138.5">22UF_6.3V</text>
<text x="18.2" y="145.7">R426</text>
<text x="18.2" y="147.3">0_5%</text>
<text x="31.4" y="148.6">U4218</text>
<text x="162.1" y="148.3">3</text>
<text x="162.6" y="147.2">Q6263</text>
<text x="167.1" y="148.3">2</text>
<text x="257.1" y="146.7">1 C11</text>
<text x="257.1" y="149">2</text>
<text x="263.6" y="148.2">40.2K_1%</text>
<text x="263.6" y="146.7">R9</text>
<text x="17" y="153.9">EN_BB</text>
<text x="163.8" y="153.7">1</text>
<text x="167.1" y="152.8">FDN357N</text>
<text x="249.4" y="150.9">68PF_50V</text>
<text x="25.6" y="159.5">FAIR_FSA66P5X_SC70_5P_OPEN</text>
<text x="54.7" y="157">PWR_GOOD_3</text>
<text x="132.9" y="160">Q6261</text>
<text x="138.9" y="160.7">3</text>
<text x="262.9" y="161.2">78.7K_1%</text>
<text x="264.3" y="157.9">R10</text>
<text x="116.5" y="163.2">BB_PP</text>
<text x="122" y="166.6">2N7002_TAP_DIODES</text>
<text x="133.8" y="162.6">2</text>
<text x="138.9" y="166">1</text>
<text x="149.9" y="165.3">1 C7803</text>
<text x="149.9" y="167.7">2</text>
<text x="151.4" y="167.8">OPEN</text>
<text x="195.3" y="162.2">R3</text>
<text x="195.3" y="163.7">OPEN</text>
<text x="210.8" y="165.3">100K_5%</text>
<text x="210.8" y="163.8">R7983</text>
<text x="177.2" y="171">VGAVCC_PG</text>
<text x="225.4" y="174.1">1.2S_PG</text>
</g>
<g font-size="1.6">
<text x="19.2" y="167.3">Disable Back Bias Function, un-install R7974.</text>
<text x="19.6" y="169.6">Enable Back Bias Function, install R7974</text>
<text x="238.7" y="184.8">TITLE</text>
<text x="239.2" y="190.4">SIZE</text>
<text x="243.7" y="190.4">CODE</text>
<text x="251.6" y="190.4">DOC. NUMBER</text>
<text x="266.6" y="190.4">REV</text>
<text x="191.3" y="193.9">CHANGE by</text>
<text x="205.4" y="194.1">CHEN TE-YU</text>
<text x="225.9" y="194.1">3-Mar-2006</text>
<text x="244.7" y="193.9">SHEET</text>
<text x="253.9" y="194.1">10</text>
<text x="258.2" y="193.9">OF</text>
<text x="263.3" y="194.1">71</text>
</g>
<g font-size="1.2" fill="#00f">
<text x="211.2" y="23.6">64-,58-,57-,55-,54-,53-,51-,49-,48-,47-,43-,42-,41-,38-,20-,14-,13-,11-,5-,10-</text>
<text x="133.5" y="29.8">70-,69-,67-,66-,63-,62-,61-,60-,59-,58-,57-,55-,51-,50-,48-,46-,45-,43-,42-,41-,40-,39-,38-,31-,29-,27-,26-,24-,21-,20-,15-,14-,13-,11-,8-,5-</text>
<text x="256.9" y="29.4">31-,30-,29-,24-,13-</text>
<text x="42.4" y="32.6">69-,68-,67-,64-,63-,62-,46-,43-,42-,41-,39-,19-,14-,13-,8-,7-,5-,10-</text>
<text x="98.4" y="32.6">30-,10-</text>
<text x="132.6" y="57.5">27-,26-,25-,21-,13-,12-,8-</text>
<text x="37.8" y="65.3">56-,51-,43-,39-,38-,14-,13-,12-,9-,8-,7-</text>
<text x="138.8" y="65.3">61-,43-,41-,25-,24-,21-,18-,9-,10-</text>
<text x="42.1" y="83.3">10-</text>
<text x="89.1" y="97.8">69-,68-,67-,64-,63-,62-,46-,43-,42-,41-,39-,19-,14-,13-,8-,7-,5-,10-</text>
<text x="114" y="104">30-,10-</text>
<text x="207.2" y="111.8">64-,58-,57-,55-,54-,53-,51-,49-,48-,47-,43-,42-,41-,38-,20-,14-,13-,11-,5-,10-</text>
<text x="229" y="111.8">61-,43-,41-,25-,24-,21-,18-,9-,10-</text>
<text x="255.4" y="124.3">31-,30-,13-</text>
<text x="32.8" y="130">64-,63-,51-,45-,41-,14-,13-,12-</text>
<text x="138.8" y="127.4">39-,11-,9-,8-,7-,6-,5-</text>
<text x="155.9" y="127.4">31-,29-,8-</text>
<text x="176.1" y="127.4">30-,10-</text>
<text x="62.5" y="136.2">10-</text>
<text x="42.4" y="146">69-,68-,67-,64-,63-,62-,46-,43-,42-,41-,39-,19-,14-,13-,8-,7-,5-,10-</text>
<text x="177.7" y="146">30-,10-</text>
<text x="25" y="153.3">30-</text>
<text x="46.8" y="156.4">14-,11-,5-</text>
<text x="124.4" y="162.6">10-</text>
<text x="189.7" y="170.4">14-,8-</text>
<text x="221.7" y="173.5">9-</text>
</g>
<g font-size="1.2" fill="#f00">
<text x="234" y="32.8">1</text>
<text x="58.3" y="36.8">1</text>
<text x="60.1" y="37.4">IN</text>
<text x="68.6" y="37.4">OUT</text>
<text x="72.2" y="41.4">4</text>
<text x="72.2" y="36.8">5</text>
<text x="89.5" y="40.6">1</text>
<text x="234" y="38.9">2</text>
<text x="58.3" y="43">3</text>
<text x="60.1" y="43.6">SHDN#</text>
<text x="65.9" y="45.5">GND</text>
<text x="66.1" y="47.6">2</text>
<text x="68.8" y="42">SET</text>
<text x="89.5" y="46.7">2</text>
<text x="225.3" y="47.5">1</text>
<text x="231.5" y="47.4">2</text>
<text x="89.5" y="53">1</text>
<text x="246.4" y="49.9">1</text>
<text x="89.4" y="59.1">2</text>
<text x="222.2" y="59.1">CATHODE</text>
<text x="229.1" y="59.7">2</text>
<text x="246.3" y="56">2</text>
<text x="122.7" y="61.5">1</text>
<text x="129" y="61.4">2</text>
<text x="218.4" y="62.9">3</text>
<text x="220.2" y="62.3">ANODE</text>
<text x="225.6" y="65.3">REF</text>
<text x="41.9" y="69.2">1</text>
<text x="48.2" y="69.2">2</text>
<text x="125.8" y="67.7">1</text>
<text x="132.1" y="67.7">2</text>
<text x="229.1" y="66">1</text>
<text x="246.4" y="71.7">1</text>
<text x="246.3" y="77.8">2</text>
<text x="61.4" y="111.4">1</text>
<text x="63.3" y="112">LIN_SKIP</text>
<text x="71.4" y="112">IN</text>
<text x="73.8" y="111.4">8</text>
<text x="91.6" y="111.2">1</text>
<text x="97.9" y="111.1">2</text>
<text x="104.1" y="111.2">1</text>
<text x="110.3" y="111.1">2</text>
<text x="61.4" y="114.4">2</text>
<text x="61.4" y="117.5">3</text>
<text x="63.3" y="115.1">CAP+</text>
<text x="63.3" y="118.2">CAP-</text>
<text x="70" y="115.1">GND</text>
<text x="71" y="118.2">FB</text>
<text x="73.8" y="117.5">6</text>
<text x="73.8" y="114.4">7</text>
<text x="61.4" y="120.7">4</text>
<text x="63.3" y="121.3">SHDN</text>
<text x="70.1" y="121.3">OUT</text>
<text x="73.8" y="120.7">5</text>
<text x="37.3" y="129.8">1</text>
<text x="43.5" y="129.8">2</text>
<text x="193.6" y="129.1">1</text>
<text x="137.6" y="132.3">1</text>
<text x="193.6" y="135.2">2</text>
<text x="22.6" y="143.1">1</text>
<text x="56.8" y="140.1">1</text>
<text x="137.6" y="138.3">2</text>
<text x="212.1" y="144">7</text>
<text x="217.5" y="142.7">VCNTL</text>
<text x="218.4" y="140.7">6</text>
<text x="226" y="144">5</text>
<text x="22.6" y="149.2">2</text>
<text x="56.8" y="146.1">2</text>
<text x="214" y="144.6">POK</text>
<text x="221.6" y="147.9">VOUT</text>
<text x="221.6" y="149.4">VOUT</text>
<text x="222.9" y="144.7">VIN</text>
<text x="226" y="147.1">3</text>
<text x="226" y="148.6">4</text>
<text x="262" y="144.7">1</text>
<text x="30.2" y="150.1">1</text>
<text x="30.2" y="153.3">2</text>
<text x="32.2" y="150.8">A</text>
<text x="32.2" y="153.9">B</text>
<text x="36.3" y="150.8">Vcc</text>
<text x="39.7" y="150.1">5</text>
<text x="212.1" y="151.8">8</text>
<text x="214" y="152.4">EN</text>
<text x="215.3" y="154.3">VIN</text>
<text x="218.1" y="154.3">GND</text>
<text x="223.3" y="152.4">FB</text>
<text x="226" y="151.8">2</text>
<text x="261.9" y="150.7">2</text>
<text x="30.2" y="156.4">3</text>
<text x="32.2" y="157">GND</text>
<text x="36.7" y="157">OE</text>
<text x="39.7" y="156.4">4</text>
<text x="193.6" y="160.2">1</text>
<text x="209.2" y="161.7">1</text>
<text x="215.3" y="156.2">9</text>
<text x="218.4" y="156.2">1</text>
<text x="262" y="157.1">1</text>
<text x="193.6" y="166.3">2</text>
<text x="209.1" y="167.8">2</text>
<text x="262" y="163.2">2</text>
</g>
<g font-size=".8" fill="#f00">
<text x="113.4" y="68.7">D</text>
<text x="114.7" y="71.5">G</text>
<text x="116.8" y="68.7">S</text>
<text x="63.5" y="83.4">G</text>
<text x="66.5" y="82.2">D</text>
<text x="66.5" y="85.4">S</text>
<text x="163.1" y="133.9">S</text>
<text x="165.1" y="136.8">G</text>
<text x="166.3" y="133.9">D</text>
<text x="163.2" y="149.5">D</text>
<text x="166.5" y="149.5">S</text>
<text x="164.4" y="152.3">G</text>
<text x="138" y="161.4">D</text>
<text x="135.1" y="162.6">G</text>
<text x="138" y="164.7">S</text>
</g>
</svg>
